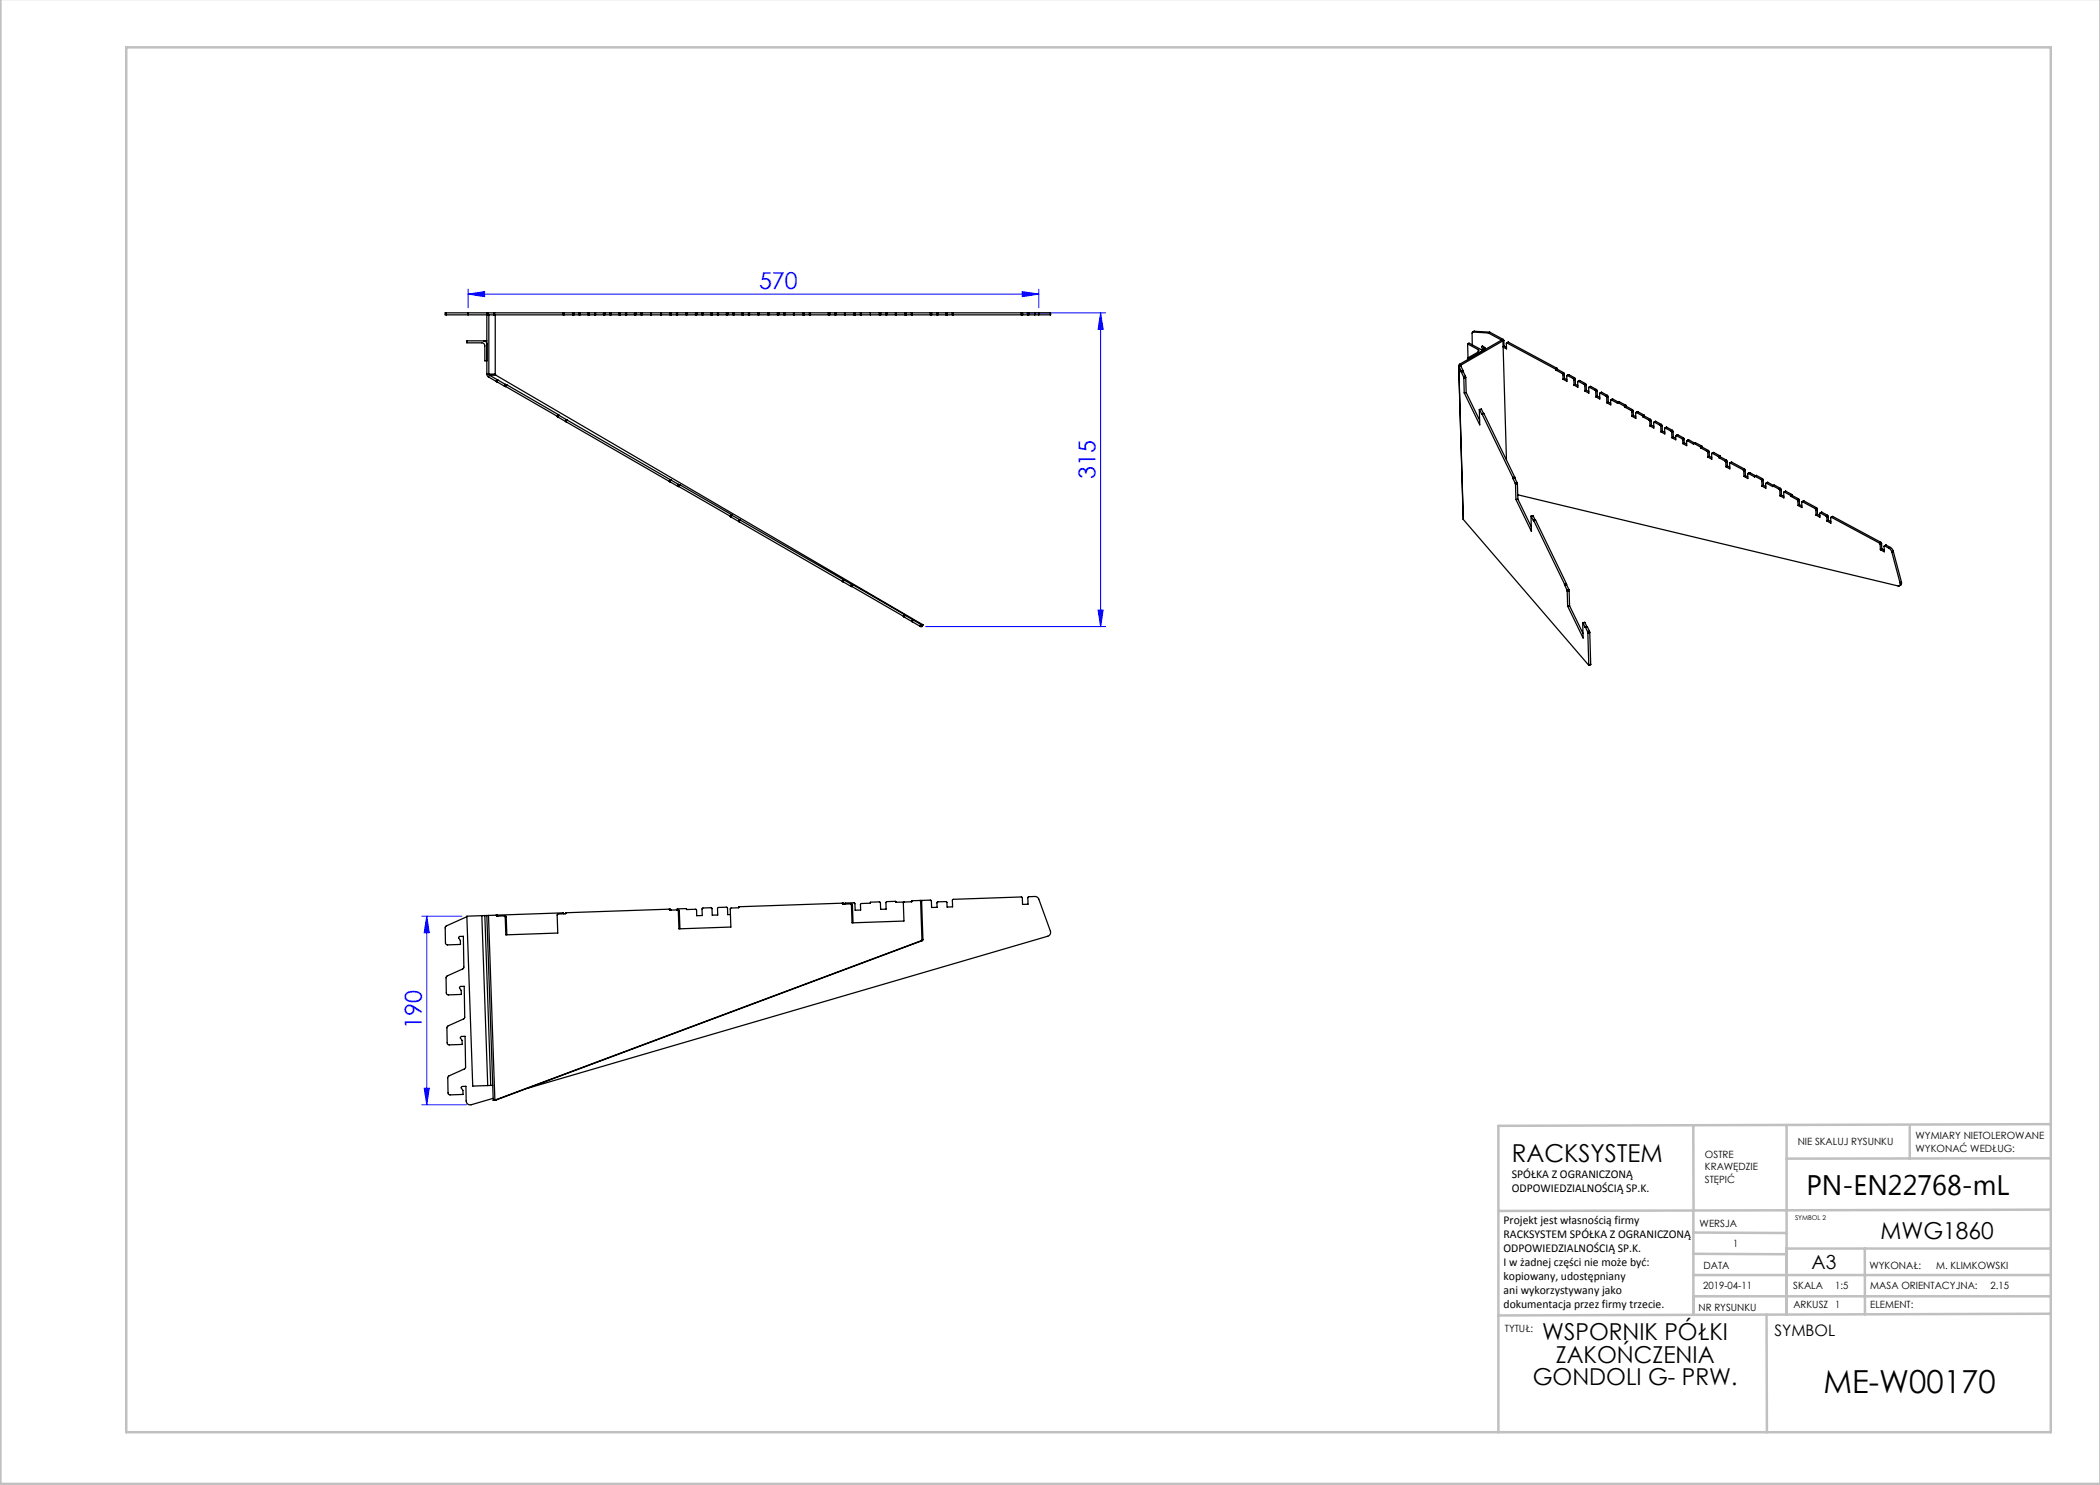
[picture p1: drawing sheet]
<svg xmlns="http://www.w3.org/2000/svg" width="420mm" height="297mm" viewBox="0 0 420 297" stroke-linecap="round" stroke-linejoin="round" font-family="sans-serif">
<g fill="none" stroke="#00f" stroke-width=".2">
<path d="M93.6 58.8l3.3-.5v1zM93.6 57.8v3.8M93.6 58.8h114.2M204.5 58.3l3.3 .5-3.3 .5zM207.8 57.8v3.8M205.3 62.6h15.8M220.1 62.6l.5 3.3h-1zM220.1 62.6v62.7M185.1 125.3h36M219.6 122h1l-.5 3.3zM84.3 183.2h8.1M85.3 183.2l.6 3.3h-1.1z"/>
<path d="M85.3 183.2v37.7M84.8 217.6h1.1l-.6 3.3zM84.3 220.9h9"/>
</g>
<g fill="none" stroke="#c0c0c0" stroke-width=".5">
<path d="M.1 -.1v296.9h419.9M25.2 9.5h385v276.9h-385zM338.7 225.2v16.9M357.3 225v37.9M382 225.4v6.3M410.1 224.8l-110.4 .4v61.2M410.1 231.7h-52.8M338.7 259.3h71.5M338.7 255h71.5M338.7 250.8l18.6 .1M338.7 246.5l18.6 .1M338.7 242.1v20.9"/>
<path d="M373 249.7v13.2M410.1 241.9l-110.4 .3M410.2 249.7h-52.9v13.2M353.3 262.9l.1 23.5M410.2 262.7l-110.5 .4"/>
</g>
<g fill="#00f">
<path d="M93.6 58.8l3.3-.5v1zM204.5 58.3l3.3 .5-3.3 .5z"/>
<path d="M219.6 122h1l-.5 3.3zM220.1 62.6l.5 3.3h-1z"/>
<path d="M85.3 183.2l.6 3.3h-1.1zM84.8 217.6h1.1l-.6 3.3z"/>
</g>
<g fill="none" stroke="#000" stroke-width=".25">
<path d="M89.3 62.6h-.3v.4h.3M89.3 63h9.4M89.3 62.6h8.1M89.3 62.6v.4M93.6 62.6v.4M96.8 68.2a.6 .6 0 0 1 .6 .6M97.4 74.8l.3 .6M97.4 68.2h-4v.4h3a.6 .6 0 0 1 .6 .6v3h.4M97.4 63v11.8M97.4 74.8h1.6M97.4 62.6h.2M97.4 62.6v.4"/>
<path d="M97.6 62.6h1.1M97.6 62.6v.4M97.7 75.4l1.5 .9M97.8 63v11.8l.1 .2M97.9 75l1.5 .9M97.9 75h1.3M97.9 75l-.2 .4M98.7 63h.2M98.7 62.6h.2M98.7 62.6v.4M98.9 63h13.7M98.9 62.6h13.7"/>
<path d="M98.9 62.6v.4M99 74.8l.2 .2M99 63v11.8M99.2 75l85.4 50M99.2 76.3h.1M99.3 76.3h.1M99.3 76.3l.1 .1M99.4 76.4l1.5 .8M99.4 75.9l.1 .1M99.4 75.9l-.2 .4M99.5 76h.1M99.5 76l-.2 .3"/>
<path d="M99.6 76l1.5 .9M99.6 76l-.2 .4M100.9 77.2l.1 .1M101 77.3h.2M101.1 76.9l.1 .1M101.1 76.9l-.2 .3M101.2 77.3l10.3 6M101.2 77h.2M101.2 77l-.2 .3M101.4 77l10.4 6h-.2M101.4 77l-.2 .3M112.6 63h.1"/>
<path d="M112.6 62.6h.1M112.6 62.6v.4M112.7 63h.1M112.7 62.6h.1M112.7 62.6v.4M112.8 63h1.7M112.8 62.6h1.7M112.8 62.6v.4M114.5 63h.2M114.5 62.6h.2M114.5 62.6v.4M114.7 63h1.1"/>
<path d="M114.7 62.6h1.1M114.7 62.6v.4M115.8 63h.2M115.8 62.6h.2M115.8 62.6v.4M116 63h1.6M116 62.6h1.6M116 62.6v.4M117.6 63h.2M117.6 62.6h.2M117.6 62.6v.4M117.8 63h1.1"/>
<path d="M117.8 62.6h1.1M117.8 62.6v.4M117.9 62.6v.4M118.9 63h.2M118.9 62.6h.2M118.9 62.6v.4M119.1 63h1.6M119.1 62.6h1.6M119.1 62.6v.4M120.7 63h.2M120.7 62.6h.2M120.7 62.6v.4"/>
<path d="M120.9 63h1.1M120.9 62.6h1.1M120.9 62.6v.4M121 62.6v.4M122 63h.2M122 62.6h.2M122 62.6v.4M122.2 63h1.6M122.2 62.6h1.6M122.2 62.6v.4M123.8 63h.2M123.8 62.6h.2"/>
<path d="M123.8 62.6v.4M124 63h1.1M124 62.6h1.1M124 62.6v.4M124.1 62.6v.4M125.1 63h.2M125.1 62.6h.2M125.1 62.6v.4M125.3 63h1.6M125.3 62.6h1.6M125.3 62.6v.4M126.9 63h.2"/>
<path d="M126.9 62.6h.2M126.9 62.6v.4M127.1 63h1.1M127.1 62.6h1.1M127.1 62.6v.4M127.2 62.6v.4M128.2 63h.2M128.2 62.6h.2M128.2 62.6v.4M128.4 63h1.7M128.4 62.6h1.7M128.4 62.6v.4"/>
<path d="M130.1 63h.1M130.1 62.6h.1M130.1 62.6v.4M130.2 63h.1M130.2 62.6h.1M130.2 62.6v.4M130.3 63h1.8M130.3 62.6h1.8M130.3 62.6v.4M132.1 63h.1M132.1 62.6h.1M132.1 62.6v.4"/>
<path d="M132.2 63h.1M132.2 62.6h.1M132.2 62.6v.4M132.3 63h1.7M132.3 62.6h1.7M132.3 62.6v.4M134 63h.2M134 62.6h.2M134 62.6v.4M134.2 63h1.1M134.2 62.6h1.1M134.2 62.6v.4"/>
<path d="M134.3 62.6v.4M135.3 63h.2M135.3 62.6h.2M135.3 62.6v.4M135.5 63h1.7M135.5 62.6h1.7M135.5 62.6v.4M137.2 63h.1M137.2 62.6h.1M137.2 62.6v.4M137.3 63h.1M137.3 62.6h.1"/>
<path d="M137.3 62.6v.4M137.4 63h1.7M137.4 62.6h1.7M137.4 62.6v.4M139.1 63h.2M139.1 62.6h.2M139.1 62.6v.4M139.3 63h1.1M139.3 62.6h1.1M139.3 62.6v.4M140.4 63h.2M140.4 62.6h.2"/>
<path d="M140.4 62.6v.4M140.6 63h1.6M140.6 62.6h1.6M140.6 62.6v.4M142.2 63h.2M142.2 62.6h.2M142.2 62.6v.4M142.4 63h1.1M142.4 62.6h1.1M142.4 62.6v.4M143.5 63h.2M143.5 62.6h.2"/>
<path d="M143.5 62.6v.4M143.7 63h1.6M143.7 62.6h1.6M143.7 62.6v.4M145.3 63h.2M145.3 62.6h.2M145.3 62.6v.4M145.5 63h1.1M145.5 62.6h1.1M145.5 62.6v.4M146.6 63h.2M146.6 62.6h.2"/>
<path d="M146.6 62.6v.4M146.8 63h1.6M146.8 62.6h1.6M146.8 62.6v.4M148.4 63h.2M148.4 62.6h.2M148.4 62.6v.4M148.6 63h1.1M148.6 62.6h1.1M148.6 62.6v.4M149.7 63h.2M149.7 62.6h.2"/>
<path d="M149.7 62.6v.4M149.9 63h1.7M149.9 62.6h1.7M149.9 62.6v.4M151.6 63h.1M151.6 62.6h.1M151.6 62.6v.4M151.7 63h.1M151.7 62.6h.1M151.7 62.6v.4M151.8 63h1.8M151.8 62.6h1.8"/>
<path d="M151.8 62.6v.4M153.6 63h.1M153.6 62.6h.1M153.6 62.6v.4M153.7 63h.1M153.7 62.6h.1M153.7 62.6v.4M153.8 63h1.7M153.8 62.6h1.7M153.8 62.6v.4M155.5 63h.2M155.5 62.6h.2"/>
<path d="M155.5 62.6v.4M155.7 63h1.1M155.7 62.6h1.1M155.7 62.6v.4M156.8 63h.2M156.8 62.6h.2M156.8 62.6v.4M157 63h1.7M157 62.6h1.7M157 62.6v.4M158.7 63h.1M158.7 62.6h.1"/>
<path d="M158.7 62.6v.4M158.8 63h.1M158.8 62.6h.1M158.8 62.6v.4M158.9 63h1.7M158.9 62.6h1.7M158.9 62.6v.4M160.6 63h.2M160.6 62.6h.2M160.6 62.6v.4M160.8 63h1.1M160.8 62.6h1.1"/>
<path d="M160.8 62.6v.4M161.9 63h.2M161.9 62.6h.2M161.9 62.6v.4M162.1 63h3.6M162.1 62.6h3.6M162.1 62.6v.4M165.7 63h.2M165.7 62.6h.2M165.7 62.6v.4M165.9 63h1.1M165.9 62.6h1.1"/>
<path d="M165.9 62.6v.4M167 63h.2M167 62.6h.2M167 62.6v.4M167.2 63h1.7M167.2 62.6h1.7M167.2 62.6v.4M168.9 63h.1M168.9 62.6h.1M168.9 62.6v.4M169 63h.1M169 62.6h.1"/>
<path d="M169 62.6v.4M169.1 63h1.7M169.1 62.6h1.7M169.1 62.6v.4M170.8 63h.2M170.8 62.6h.2M170.8 62.6v.4M171 63h1.1M171 62.6h1.1M171 62.6v.4M172.1 63h.2M172.1 62.6h.2"/>
<path d="M172.1 62.6v.4M172.3 63h3.6M172.3 62.6h3.6M172.3 62.6v.4M174.1 62.6v.4M175.9 63h.2M175.9 62.6h.2M175.9 62.6v.4M176.1 63h1.1M176.1 62.6h1.1M176.1 62.6v.4M177.2 63h.2"/>
<path d="M177.2 62.6h.2M177.2 62.6v.4M177.4 63h1.7M177.4 62.6h1.7M177.4 62.6v.4M179.1 63h.1M179.1 62.6h.1M179.1 62.6v.4M179.2 63h.1M179.2 62.6h.1M179.2 62.6v.4M179.3 63h1.7"/>
<path d="M179.3 62.6h1.7M179.3 62.6v.4M181 63h.2M181 62.6h.2M181 62.6v.4M181.2 63h1.1M181.2 62.6h1.1M181.2 62.6v.4M182.3 63h.2M182.3 62.6h.2M182.3 62.6v.4M182.5 63h3.6"/>
<path d="M182.5 62.6h3.6M182.5 62.6v.4M186.1 63h.2M186.1 62.6h.2M186.1 62.6v.4M186.3 63h1.1M186.3 62.6h1.1M186.3 62.6v.4M187.4 63h.2M187.4 62.6h.2M187.4 62.6v.4M187.6 63h1.6"/>
<path d="M187.6 62.6h1.6M187.6 62.6v.4M189.2 63h.2M189.2 62.6h.2M189.2 62.6v.4M189.4 63h1.1M189.4 62.6h1.1M189.4 62.6v.4M190.5 63h.2M190.5 62.6h.2M190.5 62.6v.4M190.7 63h13.6"/>
<path d="M190.7 62.6h13.6M190.7 62.6v.4M204.3 63h.2M204.3 62.6h.2M204.3 62.6v.4M204.5 63h1.1M204.5 62.6h1.1M204.5 62.6v.4M205.6 63h.2M205.6 62.6h.2M205.6 62.6v.4M205.8 63h1.2"/>
<path d="M205.8 62.6v.4M205.8 62.6h1.2M207 62.6h.8M207 63h.8M207 62.6v.4M207.8 63h2.3M207.8 62.6v.4M207.8 62.6h2.3M210.1 63h.1M210.1 62.6h.1M210.1 62.6v.4M291.7 73.1l1 30.8"/>
<path d="M291.8 73.2l.9 30.7M291.8 73.2l.4 1M291.9 72.9l-.1 .3M291.9 72.9l.3 .1M292.1 73.1l.5 1M292.1 73.1l-.3 .1M292.2 73l-.1 .1M292.2 73v.3M292.2 74.2v.1M292.2 74.3h.1M292.2 74.3l.1 .1M292.3 74.4l.4 .9"/>
<path d="M292.6 74.1v.1M292.6 74.1l-.4 .1M292.6 74.2l-.4 .1M292.6 74.2h.1M292.6 74.2v.1M292.6 74.3l-.3 .1M292.6 74.3l.5 1M292.7 75.3l.1 .3M292.8 75.6v3M292.8 78.6l3.2 6.4-.1-3.1M293.1 75.3v.2M293.1 75.3h-.4"/>
<path d="M293.1 75.5l-.3 .1M293.1 75.5l.1 3M293.2 78.5l2.7 5.6M293.2 78.5l-.4 .1M293.5 71.6v.3M293.5 71.6l.3 .2M293.5 68.8l.3-.2 2.4 1.3a.25 .25 0 0 1 .2 .2 .25 .25 0 0 1-.2 .3M293.5 68.8l2.1 1.1M293.5 68.8l.1 2.8M294.6 66.4l-.2 .2 .1 2.4M294.6 66.4l3.1 .2M294.9 66.3l-.4 .1"/>
<path d="M294.9 66.3l-.3 .1M294.9 66.3l3 .1M295.6 70.4l-2.1 1.2M295.6 69.9a.25 .25 0 0 1 .2 .3 .25 .25 0 0 1-.2 .2M295.6 69.9l.1 .5M296.3 69.4l.3 .5M296.4 70.1v.2M296.5 69.2l-.2 .2M296.5 69.2l.5 .3v.4M296.6 69.9v.3M296.6 69.3l.2 .5M296.8 69.8l-.2 .1"/>
<path d="M296.8 69.8l.1 .2M297.7 66.6l2.9 1.6 .7 23.8M297.9 66.4l2.7 1.5M297.9 66.4l-.2 .2M300.3 68l-8.4 4.9M300.6 67.9l.2 .2M300.6 67.9l-.3 .1M300.8 68.1l-8.6 4.9M300.8 68.1v1.1M300.8 69.2l.5 .3M300.8 69.2l-.2 .1M301.4 68.6l-.1 .1v1.1l-.7-.4"/>
<path d="M301.4 68.6l9.7 5.2M301.7 68.4l-.4 .2M301.7 68.4l9.7 5.3M301.7 68.4l-.3 .2M311.1 73.8l.1 .1M311.2 73.9h.1M311.2 73.9v.1M311.2 74l1.2 .7M311.4 73.7h.1M311.4 73.7l-.3 .1M311.4 73.7l-.2 .2M311.4 73.7v.1"/>
<path d="M311.4 73.8l.1 .1M311.4 73.8l-.2 .1M311.5 73.9l-.3 .1M311.5 73.9l1.2 .6M312.4 74.7l.2 .2M312.6 74.9v1M312.7 74.5l.2 .3M312.7 74.5l-.3 .2M312.9 74.8l-.3 .1M312.9 74.8v.9M312.9 75.7l.5 .2M312.9 75.7l-.3 .2"/>
<path d="M313.5 75.1l-.1 .1v1.1l-.8-.4M313.5 75.1l1.1 .6M313.8 74.9l-.4 .2M313.8 74.9l-.3 .2M313.8 74.9l1.1 .6M314.6 75.7l.2 .2M314.8 75.9v1.1M314.9 75.5l.2 .3M314.9 75.5l-.3 .2M315.1 75.8v1.1M315.1 75.8l-.3 .1M315.1 76.9l.5 .2"/>
<path d="M315.1 76.9l-.3 .1M315.7 76.3h-.2l.1 1.1-.8-.4M315.7 76.3l1.1 .6M316 76.1l-.4 .2M316 76.1l1.1 .6M316 76.1l-.3 .2M316.8 76.9l.2 .2M317 77.1v1.1M317.1 76.7l.1 .3M317.1 76.7l-.3 .2M317.2 77l-.2 .1M317.2 77l.1 1"/>
<path d="M317.3 78l.5 .3M317.3 78l-.3 .2M317.9 77.5h-.2l.1 1.1-.8-.4M317.9 77.5l1.1 .6M318.2 77.3l-.4 .1M318.2 77.3l1.1 .6M318.2 77.3l-.3 .2M319 78.1l.1 .2M319.1 78.3l.1 1.1M319.3 77.9l.1 .2M319.3 77.9l-.3 .2M319.4 78.1l-.3 .2"/>
<path d="M319.4 78.1l.1 1.1M319.5 79.2l.4 .3M319.5 79.2l-.3 .2M320.1 78.6l-.2 .1 .1 1.1-.8-.4M320.1 78.6l1.1 .6M320.3 78.5l-.3 .1M320.3 78.5l1.2 .6M320.3 78.5l-.2 .1M321.2 79.2l.1 .3M321.3 79.5l.1 1.1M321.5 79.1l.1 .2M321.5 79.1l-.3 .1"/>
<path d="M321.6 79.3l-.3 .2M321.6 79.3l.1 1.1M322.3 80h-.2v1l-.7-.4M322.3 80l1.2 .6M322.5 79.8l-.3 .2M322.5 79.8l1.2 .6M322.5 79.8l-.2 .2M111.6 83.4l1.5 .9M111.6 83l-.2 .3 .2 .1M111.6 83l.2 .1M111.8 83.1l1.5 .8M111.8 83.1l-.2 .3"/>
<path d="M113.1 84.3h.1M113.1 84.3l.1 .1M113.2 84.4l20.6 11.9M113.3 83.9v.1M113.3 83.9l-.2 .4M113.3 84h.1M113.3 84l-.2 .3M113.4 84l20.6 11.9M113.4 84l-.2 .4M133.8 96.3h.1M133.9 96.3h.1M133.9 96.3l.1 .1"/>
<path d="M134 96.4l1.5 .8M134 95.9l.1 .1M134 95.9l-.2 .4M134.1 96h.1M134.1 96l-.2 .3M134.2 96l1.5 .9M134.2 96l-.2 .4M135.5 97.2l.2 .1M135.7 97.3h.1M135.7 96.9l.2 .1M135.7 96.9l-.2 .3M135.8 97.3l10.3 6"/>
<path d="M135.9 97h.1M135.9 97l-.2 .3M136 97l10.4 6h-.2M136 97l-.2 .3M295.9 81.9l.5 .9M296.3 81.9h-.4M296.3 81.9l.4 .8M296.4 82.8h.1M296.4 82.8l6.2 12.7M296.8 82.7l-.4 .1M296.8 82.7l6.1 12.7M302.6 95.5v.1"/>
<path d="M302.6 95.6v.1M302.6 95.7l.4 .9M302.9 95.4l.1 .1M302.9 95.4l-.3 .1M303 95.5v.2M303 95.5l-.4 .1M303 95.7l.4 .9M303 95.7h-.4M303 96.6l.1 .3M303.1 96.9l.1 3M303.2 99.9l3.1 6.4-.1-3.1M303.4 96.6l.1 .2"/>
<path d="M303.4 96.6h-.4M303.5 96.8l-.4 .1M303.5 96.8l.1 3M303.5 99l76.1 18.2a.4 .4 0 0 0 .4-.2 .4 .4 0 0 0 0-.4M303.6 99.8l2.7 5.6M303.6 99.8l-.4 .1M321.7 80.4l.4 .3M321.7 80.4l-.3 .2M323.5 80.6h.1M323.6 80.5l-.1 .1M323.6 80.5l1.3 .7M323.8 80.4h.1"/>
<path d="M323.8 80.4l-.3 .1M323.9 80.4l1.3 .7M323.9 80.4l-.3 .1M324.9 81.2v.1M324.9 81.3h.1M324.9 81.3l.1 .1M325 81.4l1.2 .7M325.2 81.1v.1M325.2 81.1l-.3 .1M325.2 81.2l-.3 .1M325.2 81.2h.1M325.2 81.2l.1 .1"/>
<path d="M325.3 81.3l1.2 .6M325.3 81.3l-.3 .1M326.2 82.1l.2 .2M326.4 82.3v1M326.5 81.9l.1 .3M326.5 81.9l-.3 .2M326.6 82.2l-.2 .1M326.6 82.2l.1 .9M326.7 83.1l.5 .3M326.7 83.1l-.3 .2M327.3 82.5l-.2 .1 .1 1.1-.8-.4M327.3 82.5l1.2 .7"/>
<path d="M327.6 82.3l-.4 .2M327.6 82.3l1.2 .7M327.6 82.3l-.3 .2M328.5 83.2v.1M328.5 83.3h.1M328.5 83.3l.1 .1M328.6 83.4l1.2 .6M328.8 83v.1M328.8 83l-.3 .2M328.8 83.1l-.3 .2M328.8 83.1h.1M328.8 83.1l.1 .1"/>
<path d="M328.9 83.2l1.2 .7M328.9 83.2l-.3 .2M329.8 84l.2 .3M330 84.3v.9M330.1 83.9l.1 .2M330.1 83.9l-.3 .1M330.2 84.1l-.2 .2M330.2 84.1l.1 .9M330.3 85l-.3 .2M330.3 85l.5 .3M330.9 84.4l-.2 .1 .1 1.1-.8-.4M330.9 84.4l1.1 .6"/>
<path d="M331.2 84.3l-.4 .1M331.2 84.3l1.1 .6M331.2 84.3l-.3 .1M332 85l.2 .3M332.2 85.3v1.1M332.3 84.9l.1 .2M332.3 84.9l-.3 .1M332.4 85.1l-.2 .2M332.4 85.1l.1 1.1M332.5 86.2l.5 .3M332.5 86.2l-.3 .2M333.1 85.6l-.2 .1 .1 1.1-.8-.4"/>
<path d="M333.1 85.6l1.1 .6M333.3 85.5l-.3 .1M333.3 85.5l1.2 .6M333.3 85.5l-.2 .1M334.2 86.2l.1 .3M334.3 86.5l.1 1M334.5 86.1l.1 .2M334.5 86.1l-.3 .1M334.6 86.3l-.3 .2M334.6 86.3l.1 1.1M334.7 87.4l.4 .2M334.7 87.4l-.3 .1"/>
<path d="M335.3 87.1l-.2 .1 .1 .8-.8-.5M335.3 87.1l1.1 .6M335.5 87l-.3 .1M335.5 87l1.2 .6M335.5 87l-.2 .1M336.4 87.7l.1 .3M336.5 88l.1 .7M336.7 87.6l.1 .2M336.7 87.6l-.3 .1M336.8 87.8l-.3 .2M336.8 87.8v.8M336.8 88.6l.5 .2"/>
<path d="M336.8 88.6l-.2 .1M337.5 88.1l-.2 .1v.9l-.7-.4M337.5 88.1l1.2 .7M337.7 88l-.3 .1M337.7 88l1.2 .6M337.7 88l-.2 .1M338.7 88.8h.1M338.8 88.7l-.1 .1M338.8 88.7l1.3 .7M339.1 88.5l-.4 .2M339.1 88.5l1.3 .7M339.1 88.5l-.3 .2"/>
<path d="M340.1 89.4v.1M340.1 89.5h.1M340.1 89.5l.1 .1M340.2 89.6l1.2 .7M340.4 89.2v.1M340.4 89.2l-.3 .2M340.4 89.3l-.3 .2M340.4 89.3h.1M340.4 89.3l.1 .1M340.5 89.4l1.2 .7M340.5 89.4l-.3 .2M341.4 90.3l.2 .2"/>
<path d="M341.6 90.5v.9M341.7 90.1l.1 .2M341.7 90.1l-.3 .2M341.8 90.3l-.2 .2M341.8 90.3l.1 1M341.9 91.3l.5 .2M341.9 91.3l-.3 .1M342.5 90.7h-.2l.1 1.1-.8-.4M342.5 90.7l1.2 .6M342.7 90.5l-.3 .2M342.7 90.5l1.3 .7M342.7 90.5l-.2 .2"/>
<path d="M343.7 91.3v.1M343.7 91.4l.1 .1M343.8 91.5l1.2 .7M344 91.2v.1M344 91.2l-.3 .1M344 91.3l.1 .1M344 91.3l-.3 .1M344.1 91.4l1.2 .6M344.1 91.4l-.3 .1M345 92.2l.2 .2M345.2 92.4v1M345.3 92l.1 .3"/>
<path d="M345.3 92l-.3 .2M345.4 92.3l-.2 .1M345.4 92.3l.1 .9M345.5 93.2l.5 .3M345.5 93.2l-.3 .2M346.1 92.6l-.2 .1 .1 1.1-.8-.4M346.1 92.6l2.5 1.4M346.4 92.4l-.4 .2M346.4 92.4l2.5 1.4M346.4 92.4l-.3 .2M348.6 94l.2 .2M348.8 94.2v1.1"/>
<path d="M348.9 93.8l.1 .2M348.9 93.8l-.3 .2M349 94l-.2 .2M349 94l.1 1.1M349.1 95.1l.5 .3M349.1 95.1l-.3 .2M349.7 94.7l-.2 .1 .1 .9-.8-.4M349.7 94.7l1.2 .7M350 94.5l-.4 .2M350 94.5l1.1 .7M350 94.5l-.3 .2M350.9 95.3h.1"/>
<path d="M350.9 95.3v.1M351 95.3h-.1M351 95.3l1.2 .6M351.3 95.1l-.3 .1M351.3 95.1l1.2 .6M351.3 95.1l-.3 .2M352.2 95.9l.2 .2M352.4 96.1v1.1M352.5 95.7l.1 .3M352.5 95.7l-.3 .2M352.6 96l-.2 .1M352.6 96l.1 1.1"/>
<path d="M352.7 97.1l.5 .2M352.7 97.1l-.3 .1M353.3 96.6l-.2 .1 .1 .9-.8-.4M353.3 96.6l1.3 .7-.1-.1M353.6 96.5l-.4 .1M353.6 96.5l1.1 .6M353.6 96.5l-.3 .1M354.5 97.2l1.3 .6M354.5 97.2l.3-.2 1.3 .7M355.8 97.8l.2 .3M356 98.1v1.1M356.1 97.7l.1 .2"/>
<path d="M356.1 97.7l-.3 .1M356.2 97.9l-.2 .2M356.2 97.9l.1 1.1M356.3 99l.5 .3M356.3 99l-.3 .2M356.9 98.4l-.2 .1 .1 1.1-.8-.4M356.9 98.4l1.2 .7M357.2 98.2l-.4 .2M357.2 98.2l-.3 .2M357.2 98.2l1.2 .7M358.1 99.1l.1 .1M358.2 99.2h.1"/>
<path d="M358.2 99.2v.1M358.2 99.3l1.2 .6M358.4 98.9v.1M358.4 98.9l-.3 .2M358.4 99l-.2 .2M358.4 99h.1M358.4 99l.1 .1M358.5 99.1l-.3 .2M358.5 99.1l1.2 .7M359.4 99.9l.2 .3M359.7 99.8l.2 .2M359.7 99.8l-.3 .1"/>
<path d="M146.2 103.4l1.5 .9M146.2 103l-.2 .3 .2 .1M146.2 103l.2 .1M146.4 103.1l1.5 .8M146.4 103.1l-.2 .3M147.7 104.3h.1M147.8 104.3v.1M147.8 104.4l20.7 11.9M147.9 103.9l.1 .1M147.9 103.9l-.2 .4M148 104h.1M148 104l-.2 .3"/>
<path d="M148 104l20.7 11.9M148 104l-.2 .4M168.5 116.3h.1M168.5 116.3l.1 .1M168.6 116.4l1.5 .8M168.7 115.9v.1M168.7 115.9l-.2 .4M168.7 116h.1M168.7 116l-.2 .3M168.8 116l1.5 .9M168.8 116l-.2 .4M170.1 117.2l.2 .1"/>
<path d="M170.3 117.3h.1M170.3 116.9l.2 .1M170.3 116.9l-.2 .3M170.4 117.3l10.3 6M170.5 117h.1M170.5 117l-.2 .3M170.6 117l10.4 6h-.1M170.6 117l-.2 .3M292.7 103.9l25.1 29M306.2 103.2l.5 1M306.6 103.2h-.4M306.6 103.2l.4 .8"/>
<path d="M306.7 104.2h.1M306.7 104.1h.1M306.7 104.1l6.2 12.7M307.1 104h.1M307.1 104l-.4 .1M307.1 104l6.2 12.7M312.9 116.8v.1M312.9 116.9h.1M312.9 116.9v.1M312.9 117l.5 1M313.3 116.7v.1M313.3 116.7l-.4 .1"/>
<path d="M313.3 116.8l-.4 .1M313.3 116.8v.1M313.3 116.9v.1M313.3 116.9h-.4M313.3 117l.5 .9M313.3 117h-.4M313.4 118v.2M313.4 118.2l.1 3M313.8 117.9v.3M313.8 117.9l-.4 .1M313.8 118.2h-.4M313.8 118.2l.1 3"/>
<path d="M359.6 100.2v.9M359.9 100l-.3 .2M359.9 100v.9M359.9 100.9l.5 .3M359.9 100.9l-.3 .2M360.5 100.3l-.2 .1 .1 1.1-.8-.4M360.5 100.3l2.5 1.4M360.8 100.2l-.4 .1M360.8 100.2l2.5 1.4M360.8 100.2l-.3 .1M363 101.7l.2 .3M363.2 102v1"/>
<path d="M363.3 101.6l.2 .2M363.3 101.6l-.3 .1M363.5 101.8l-.3 .2M363.5 101.8v1.1M363.5 102.9l.5 .2M363.5 102.9l-.3 .1M364.1 102.6l-.1 .1v.7l-.8-.4M364.1 102.6l1.1 .6M364.4 102.5l-.4 .1M364.4 102.5l1.1 .6M364.4 102.5l-.3 .1M365.2 103.2l.2 .3"/>
<path d="M365.4 103.5v.7M365.5 103.1l.2 .2M365.5 103.1l-.3 .1M365.7 103.3l-.3 .2M365.7 103.3v.7M365.7 104l-.3 .2M365.7 104l.5 .3M366.3 103.5h-.2l.1 1.1-.8-.4M366.3 103.5l9.6 5.1M366.6 103.3l-.4 .2M366.6 103.3l9.6 5.2M366.6 103.3l-.3 .2"/>
<path d="M375.9 108.6l.1 .3M376 108.9l.1 1M376.2 108.5l.1 .2M376.2 108.5l-.3 .1M376.3 108.7l-.3 .2M376.3 108.7l.1 1.1M376.4 109.8l-.3 .1M376.4 109.8l.4 .2M377 109.2l-.2 .1v1.1l-.7-.5M377 109.2l.8 .5M377.2 109l-.3 .2M377.2 109l-.2 .2"/>
<path d="M377.2 109l.9 .5M377.8 109.7l.6 .7M378.1 109.5l.5 .7M378.1 109.5l-.3 .2M378.4 110.4l1.6 6.2M378.6 110.2l-.2 .2M378.6 110.2l1.7 6.2M380.3 116.4v.5l-.4 .3M380.3 116.4l-.3 .2M180.8 123.4l1.5 .9M180.9 123l-.2 .3 .1 .1M180.9 123l.1 .1"/>
<path d="M181 123.1l1.5 .8M181 123.1l-.2 .3M182.3 124.3h.1M182.4 124.3l.1 .1M182.5 124.4l1.4 .8M182.5 123.9l.1 .1M182.5 123.9l-.2 .4M182.6 124h.1M182.6 124l-.2 .3M182.7 124l1.4 .9M182.7 124l-.2 .4M183.9 125.2l.2 .1"/>
<path d="M184.1 125.3h.3M184.1 124.9l.2 .1M184.1 124.9l-.2 .3M184.3 125l-.2 .3M184.3 125h.3M184.4 125.3h.1M184.6 125l-.2 .3M313.5 121.2l3.1 6.4v-3M313.9 121.2h-.4M313.9 121.2l2.7 5.5M316.6 124.6l.4 .9M317 124.5h-.4"/>
<path d="M317 124.5l-.4 .1M317 124.5l.4 .8M317 125.4v.1M317 125.5h.1M317 125.4h.1M317.1 125.4l.4 .9M317.4 125.3h.1M317.5 125.3l-.4 .1M317.5 125.3l.4 1M317.5 126.3l.1 .3M317.6 126.6l.2 6.3M317.9 126.3l.1 .2"/>
<path d="M317.9 126.3h-.4M318 126.5l-.4 .1M318 126.5l.1 6.4M318.1 132.9l-.4 .1M318.1 132.9h-.3M93.4 183.3l-4.1 1.9-.3 .4 .1 3 .2 .4 2.8-.1v-.8l-.4-.6 .3-.2h.7v6.3l-3.3 1.6-.2 .4 .1 3 .2 .4 2.8-.1-.1-.8-.3-.6 .2-.2h.7l.1 6.3-3.3 1.6-.2 .4v3l.3 .4 2.7-.1v-.8l-.3-.6 .2-.2h.7l.1 6.2-.2 .3-3.3 1.5v3.4l.3 .3 2.7-.1v-.8l-.3-.6 .2-.2h.7v2.9a.8 .8 0 0 0 1.1 .7l4.3-1.2M96.4 183.1l-3 .1 1.1 34 3-.1M96.4 183.1l1.1 34M97 183.1h-.6M97 183.1l1.1 34M97.4 183.1h-.4M97.4 183.1l1.2 37"/>
<path d="M97.7 183.1h-.3M97.7 183.1l1.3 36.9M99.2 183l.1 .1M99.3 183.1v.1M99.3 183.2h1.8l.1 .2M99.4 183l.1 .1M99.5 183.1h-.2M99.5 183.1h.1M99.5 183.1l.1 .1M99.5 183.1l-.2 .1M100.9 183.2l.1 .2M101.2 183.4h-.2"/>
<path d="M101.2 183.4l.2 3.6M112.8 182.8l-.2-.2-14.9 .5M113.1 182.6v.1M113.1 182.7l-1.5 .1-.2 .1 .2 3.7-10.4 .4-.2-3.6M133.8 181.8l.1 .1M133.9 181.9v.1M133.9 182h1.8l.2 .2M134.1 181.9l-21 .7M134.1 181.9h-.2M134.1 181.9h.1M134.1 181.9l.1 .1M134.1 181.9l-.2 .1"/>
<path d="M135.3 182l.2-.2 1.7-.1 .2 .2h1.7l.2 .1v1.1h1.1l.1-1.5 1.7-.1 .2 .2v1.3h1.1l.1-1.5 1.7-.1 .2 .2v1.3h.6M135.5 182l.2 .2M135.9 182.2h-.2M135.9 182.2l.1 3.6M147.8 181.4v.1M147.8 181.5l-1.6 .1-.1 .1 .1 3.7-10.4 .4-.1-3.6M168.5 180.6v.1M168.5 180.7v.1M168.5 180.8h1.8l.2 .2M168.7 180.7l-20.9 .7M168.7 180.7h-.2M168.7 180.7h.1"/>
<path d="M168.7 180.7l.1 .1M168.7 180.7l-.2 .1M170.1 180.8l.2 .2M170.5 181h-.2M170.5 181l.1 3.6M180.8 180.4l-.1 .2 .1 3.6-10.4 .4-.1-3.6M182.3 180.4l-3 .1-.2-.2h-1.8l-.1 .2v1.3l-1.1 .1v-1.4l-.2-.1h-1.8v.2l-1.9 .1-.1 .2v1.1h-1.1v-1.3l-.1-.1h-1.8l-.2 .2M182.4 180.2v.1M182.4 180.3l-.1 .1M182.4 180.2l-.1 .2M182.5 180.1l-.1 .1M182.5 180.1l3.6-.1 .2 .2v1.3h1.1v-1l.1-.1 1.7-.1 .2 .2v.9h1.1v-1.4l.1-.1 13.7-.5 .2 .1v1.4l1.1-.1v-1.4l1.4-.1a.8 .8 0 0 1 .8 .5l2.3 6.4a.8 .8 0 0 1-.6 1l-104.1 30.5"/>
<path d="M183.9 180.1l.2 .2M184.1 180.3l.3 7.6M184.1 180.1l.2 .2M184.3 188.1l-85.3 31.9M184.3 180.3h-.2M184.3 180.3l.3 7.6M184.4 187.9l-.1 .2M184.5 188.1h-.2M184.5 188.1l-85.3 31.9M184.6 187.9l-.1 .2M184.6 187.9h-.2M98.1 217.1h-.6"/>
<path d="M98.5 217.1h-.4M99 220l-.4 .1M99.2 220l-.6 .1M99.2 220h-.2"/>
</g>
<text font-size="6.3" x="364.7" y="278.5">ME-W00170</text>
<text font-size="5.6" x="361.3" y="239.1">PN-EN22768-mL</text>
<text font-size="4.9" x="302.4" y="232.4">RACKSYSTEM</text>
<g font-size="4.7" fill="#00f">
<text x="151.8" y="57.8">570</text>
<text x="219.1" y="95.8" transform="rotate(-90 219.1 95.8)">315</text>
<text x="84.3" y="205.9" transform="rotate(-90 84.3 205.9)">190</text>
</g>
<g font-size="4.7">
<text x="376.1" y="247.8">MWG1860</text>
<text x="308.5" y="268.1">WSPORNIK PÓŁKI</text>
<text x="311.1" y="272.6">ZAKOŃCZENIA</text>
<text x="306.5" y="277.1">GONDOLI G- PRW.</text>
</g>
<text font-size="3.9" x="362.3" y="253.8">A3</text>
<text font-size="3.2" x="354.9" y="267.2">SYMBOL</text>
<g font-size="2.4">
<text x="302.4" y="235.6">SPÓŁKA Z OGRANICZONĄ</text>
<text x="302.4" y="238.4">ODPOWIEDZIALNOŚCIĄ SP.K.</text>
<text x="300.7" y="244.7">Projekt jest własnością firmy</text>
<text x="300.7" y="247.5">RACKSYSTEM SPÓŁKA Z OGRANICZONĄ</text>
<text x="300.7" y="250.3">ODPOWIEDZIALNOŚCIĄ SP.K.</text>
<text x="300.7" y="253.1">I w żadnej części nie może być:</text>
<text x="300.7" y="256">kopiowany, udostępniany</text>
<text x="300.7" y="258.8">ani wykorzystywany jako</text>
<text x="300.7" y="261.6">dokumentacja przez firmy trzecie.</text>
</g>
<g font-size="2">
<text x="383.1" y="227.9">WYMIARY NIETOLEROWANE</text>
<text x="341" y="231.6">OSTRE</text>
<text x="359.5" y="228.9">NIE SKALUJ RYSUNKU</text>
<text x="383.1" y="230.4">WYKONAĆ WEDŁUG:</text>
<text x="341" y="234.1">KRAWĘDZIE</text>
<text x="341" y="236.6">STĘPIĆ</text>
<text x="339.9" y="245.4">WERSJA</text>
<text x="346.6" y="249.5">1</text>
<text x="340.6" y="257.7">2019-04-11</text>
<text x="340.7" y="253.8">DATA</text>
<text x="358.7" y="257.7">SKALA</text>
<text x="367" y="257.7">1:5</text>
<text x="373.9" y="253.8">WYKONAŁ:</text>
<text x="374.1" y="257.7">MASA ORIENTACYJNA:</text>
<text x="387.2" y="253.8">M. KLIMKOWSKI</text>
<text x="398.1" y="257.7">2.15</text>
<text x="339.7" y="262.3">NR RYSUNKU</text>
<text x="358.7" y="261.7">ARKUSZ 1</text>
<text x="374.1" y="261.7">ELEMENT:</text>
<text x="301" y="266.4">TYTUŁ:</text>
</g>
<text font-size="1.3" x="359" y="244">SYMBOL 2</text>
</svg>
